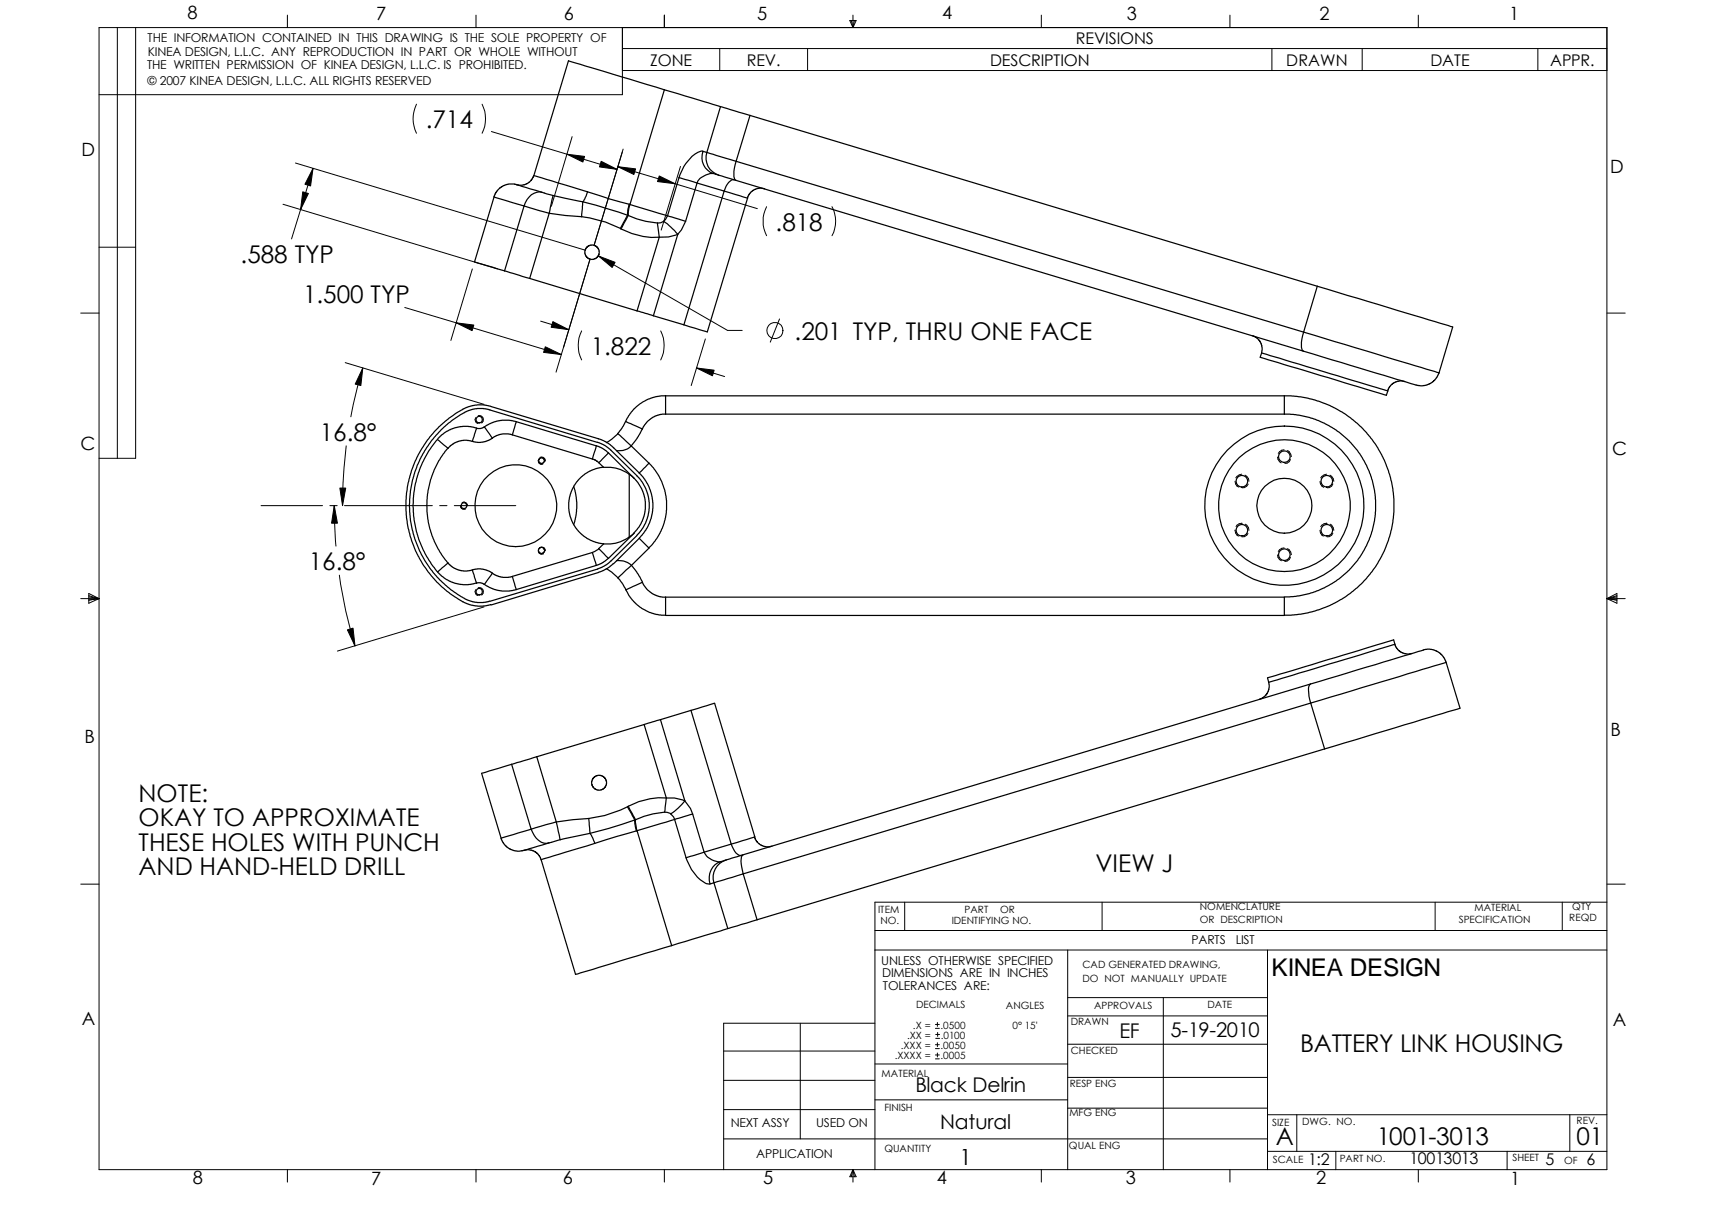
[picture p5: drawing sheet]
<svg xmlns="http://www.w3.org/2000/svg" width="297mm" height="210mm" viewBox="0 0 297 210" stroke-linecap="round" stroke-linejoin="round" font-family="sans-serif">
<g fill="none" stroke="#000" stroke-width=".17">
<path d="M17.2 4.8h261.6v198.1h-261.6zM20.4 4.8v74.7M23.5 4.8v74.7h-6.3M49.9 2.6v2.2M72.3 18.1a5.6 5.6 0 0 0 0 5M82.6 2.6v2.2M83.6 18.1a5.6 5.6 0 0 1 0 5M108 4.8v11.6h-90.8M108 12.2h170.8M108 8.4h170.8M115.3 2.6v2.2M124.9 8.4v3.8"/>
<path d="M140.1 8.4v3.8M147.4 3.6h1.1l-.5 1.2zM147.7 3.6l.3 1.2M148 2.6v2.2M148.2 3.6l-.2 1.2M180.7 2.6v2.2M213.4 2.6v2.2M220.7 8.4v3.8M236.3 8.4v3.8M246.1 2.6v2.2M266.8 8.4v3.8M49.1 35.4l37.2 11.3"/>
<path d="M51.3 28.3l50.2 15.1M52.5 33.3l1 .3-1.3 2.8zM54.3 29.2l-.4 3.1-1-.3zM54.3 29.2l-3.7 12.2M85.3 22.8l21.8 6.6M98.4 26.8l3 .3-.3 1zM99.3 23.7l-3.6 12.1M104.3 28l2.8 1.4-3.1-.4zM107.2 28.9l3.1 .4-.3 1zM107.2 28.9l24.2 7.3M108.1 25.9l-5 16.6 4.9-16.2M114.4 30.5l2.7 1.4-3-.4z"/>
<path d="M118.1 28.9l-3.4 11M133 35.9a5.3 5.3 0 0 0 0 5M144.4 35.9a5.3 5.3 0 0 1 0 5M14 54.3h3.2M17.2 42.9h6.3M70.2 53.3l27.2 8.2M79.2 56l3 .4-.3 1zM82 46.7l-3.8 12.4M93.8 55.7l4.9 1.5M95.9 55.8l2.8 1.4-3.1-.4zM100.9 57.4a5.6 5.6 0 0 0 0 5M102.4 45l-5.9 19.6"/>
<path d="M103.8 44.4l2.9 1.1-.5 .9zM103.8 44.4l22.4 12.9h2.6M114.6 57.4a5.6 5.6 0 0 1 0 5M122.4 58.8l-2.5 8.1M135.3 55.3l-1.7 4.1M278.8 54.3h3.2M59.9 62.9l24.1 7.2M60.1 77.3a90.5 90.5 0 0 0-.7 10.4M62.9 63.8l-.3 3.1-1-.3zM62.9 63.8l-.8 3.2-1.2 5.3M82.5 72.5a.71 .71 0 0 0 .4 .9M83 72.1a.7 .7 0 0 1 .8 .4 .7 .7 0 0 1-.3 .9"/>
<path d="M93.4 79.8a.6 .6 0 0 0 .8 .7M93.7 79.3h.1a.6 .6 0 0 1 .8 .7M94.6 60.2l2.8 1.3-3.1-.4zM120.9 63.8l3 .4-.3 1zM120.9 63.8l4.8 1.5M221.7 79.3l.3 .8 .3 .2M222.8 78l-.4 .1-.6 .6M223.4 78.1l.3 .3 .4 .8M223.9 79.7l-.2 .4-.4 .2-.4 .1M45.3 87.7h10.7M57.2 87.7h1.3M58 87.7l.5 3.1h-1z"/>
<path d="M58 87.7l.3 7M58.9 99.8a77 77 0 0 0 2.7 12.3M59 84.7h1l-.6 3zM59.8 87.7h15.2M76.3 87.7h1.3M78.8 87.7h10.7M79.9 87.7a.57 .57 0 0 0 .8 .6M80.2 87.2a.62 .62 0 0 1 .9 .6M93.4 95.5a.59 .59 0 0 0 .9 .6M93.7 95h.1a.56 .56 0 0 1 .6 0 .56 .56 0 0 1 .2 .5M214.3 83.5l.1 .4 .2 .4 .3 .2M214.3 91.9a1.11 1.11 0 0 0 .6 1.1"/>
<path d="M215.4 82.3l-.4 .1-.6 .5M215.5 90.8h.1M215.5 90.8h-.5l-.5 .6M216 82.4l.6 .6 .1 .5M216.1 90.9l.5 .6 .1 .5M216.5 92.5l-.6 .6h-.4M216.6 84l-.7 .6h-.4M221.7 96.3l.3 .8 .3 .2M222.8 95l-.4 .1-.6 .6M223.4 95.2l.5 .6 .2 .4M223.9 96.7l-.2 .4-.8 .3M229 92l.1 .5 .5 .5"/>
<path d="M229 83.5l.1 .4 .6 .6M230.2 82.3l-.5 .1-.6 .5M230.2 90.8h.1M230.2 90.8h-.5l-.6 .6M230.8 82.4l.5 .6 .1 .5M230.8 90.9l.3 .2 .3 .9M231.3 92.5l-.2 .3-.4 .3h-.5M231.3 83.9l-.2 .4-.4 .3h-.4M14 103.8h3.2M15.4 103.5l1.8 .3M15.4 103.3l1.8 .5M15.4 103l1.8 .8-1.8 .8z"/>
<path d="M17.2 103.8l-1.8 .3M60.3 109.3l1-.3 .3 3.1zM82.5 102.3a.71 .71 0 0 0 .4 1M83 101.9a.7 .7 0 0 1 .8 .4 .7 .7 0 0 1-.3 .9M84 105.3l-25.5 7.6M278.8 103.8h3.2M278.8 103.8l1.7-.8v1.6zM278.8 103.8l1.7 .3M280.5 103.3l-1.7 .5M280.5 103.5l-1.7 .3M14 153.4h3.2M157 156.5v4.9"/>
<path d="M191.2 156.5v4.9M249 156.5v4.9M271.1 156.5v4.9M278.8 153.4h3.2M278.8 156.5h-127v46.4M138.8 177.5v20.1M151.8 161.4h127M151.8 177.5h-26.2v25.4M151.8 164.8h127M162.3 178.4h.7M162.3 177.7h.7M162.3 179.5h.7"/>
<path d="M162.6 177.4v.7M162.7 179.1v.7M185.2 173.1h34.7M185.2 176.2h34.7M185.2 164.8v38.1M201.8 173.1v29.8M219.9 164.8v38.1M125.6 192.5h26.2M125.6 187.4h26.2M125.6 182.3h26.2M125.6 197.6h94.3M151.8 184.6h33.4"/>
<path d="M151.8 190.8h33.4M162.3 181.9h.7M162.3 181.2h.7M162.3 183.7h.7M162.3 183h.7M162.3 180.1h.7M162.6 180.9v.7M162.6 182.7v.6M185.2 181.1h34.7M185.2 186.9h34.7M185.2 192.2h34.7M219.9 193.4h58.9"/>
<path d="M219.9 199.7h58.9M225 193.4v6.3M231.8 199.7v3.2M261.5 199.7v3.2M272.4 193.4v6.3M49.9 202.9v2.2M82.6 202.9v2.2M115.3 202.9v2.2M148 202.9v2.2M148 202.9l.2 1.2M148 202.9l-.3 1.2M148 202.9l.5 1.2h-1.1z"/>
<path d="M180.7 202.9v2.2M213.4 202.9v2.2M246.1 202.9v2.2"/>
<circle cx="134.4" cy="57.3" r="1.4"/>
</g>
<g fill="none" stroke="#000" stroke-width=".21">
<path d="M115.3 15.6l9.7 2.9M115.3 15.6l-16.7-5.1-6 20M115.3 15.6l-6 19.9M125 18.5l5.1 1.5M125 18.5l-2.4 8M85.7 34.2l5.2 1.5M85.7 34.2l-3.4 11.2 5.2 1.6M90.9 35.7l4.4 1.3M90.9 35.7l-3.4 11.3M92.6 30.5l-.4 .7-.8 .7-.8 .2-1-.1M92.6 30.5l9.3 2.8M94 33.4l-4.4-1.4-1.3-.1-.9 .3-.6 .4-.8 .9-.3 .7"/>
<path d="M94 33.4l1.9 .5M94 33.4a2.81 2.81 0 0 0-3.1 2.3M95.3 37l5.6 .6M95.3 37l-3.4 11.3M95.9 33.9l5.2 1.1M95.9 33.9l-.6 3.1M100.9 37.6l1.4 .2 2.8 .7 2.6 1.1M101.1 35l2.3 .6 5.5 1.7M101.1 35l-.2 2.6M101.9 33.3l4 1.2 3.3 .9M101.9 33.3l-.4 1.2-.4 .5M107.7 39.6v.1"/>
<path d="M107.7 39.7a12.2 12.2 0 0 0 6.7 1.4M108.9 37.3l-1.2 2.3M108.9 37.3l.1 .1M109 37.4l1.5 .6 1.6 .4 2 .3M109 37.4l-1.3 2.3M109.2 35.4l-.3 1.1v.8M109.2 35.4l.1 .1M109.3 35.5l6.5 1.9M109.3 35.5l-.3 1.3v.6M114.1 38.7l.3 2.4M115.1 38.4l-.5 .3h-.5M115.1 38.4l.7 .4 1.8 1.8"/>
<path d="M115.8 37.4l-.7 1M115.8 37.4l3.2 1M117.8 30.8l3.1 .9M117.8 30.8l-2 6.6M119 38.4l-.8 1.5-.6 .7M120.9 31.7l4.7 1.4M120.9 31.7l-1.9 6.7M122 26.2l.6 .3M122 26.2a2.97 2.97 0 0 0 1.8 3.9M122 26.2h-.1a4.7 4.7 0 0 0-3.2 2.7l-.9 1.9M122.6 26.5l5.1 1.5M122.6 26.5a3.1 3.1 0 0 0 2.1 3.9"/>
<path d="M123.8 30.1l.9 .3M123.8 30.1a2.94 2.94 0 0 0-2.9 1.6M124.7 30.4l3 .9M125.6 33.1l4.1 1.3M125.6 33.1l-6.9 23.2M127.4 31.2a1.75 1.75 0 0 0-1.6 1.5l-.2 .4M127.7 31.3l98.4 29.6M127.7 28l-.2 .6a4.4 4.4 0 0 0 0 2.6l.2 .1M127.7 28l98.5 29.6M129.7 34.4l-7 23.2-4-1.3M130.1 20l-2.4 8M130.1 20l98.5 29.7"/>
<path d="M132.7 32.8l-1-.2-1.1 .4-.6 .7-.3 .7M87.5 47l4.4 1.3M91.9 48.3l18.6 5.6M103.9 44.1l-.2 .4-.5 .4h-1l-.3-.2-.3-.5v-.9l.3-.5 .3-.2h1l.3 .2 .4 .5v.9M110.5 53.9l2.9 .9M113.4 54.8l5.3 1.5M114.4 41.1l-3.9 12.8M117.6 40.6l-1.6 .5h-1.6M117.6 40.6l-4.2 14.2M217.3 58.3l.7 .2 .6 .7 .3 .8v1.2M226.2 57.6l23.5 7.1M226.2 57.6l-.2 .6a4.4 4.4 0 0 0 0 2.6l.1 .1"/>
<path d="M228.6 49.7l23.4 7-2.3 8M228.6 49.7l-2.4 7.9M75.9 76.2l-1.6 2.2-1.5 3.1-.9 3.2-.2 2.6a17.4 17.4 0 0 0 .4 4.3l.5 1.9 .8 1.8 1.4 2.5 1.1 1.4M75.9 76.2l1.8 1.6M77.7 77.8l-1.5 2.1-1.2 2.6-.8 2.7-.2 2.5 .3 2.8 .6 2.3 1.4 3 1.4 1.8M80.3 71l1.1-.5 1-.2 1.5-.1 .8 .2 19.1 5.7M80.3 71l-2.4 1.5-1.7 1.5-2 2.3-1.9 3-.9 2.4-.7 3-.3 2v1.9l.3 2.1 .5 2.3 1.4 3.5 1.7 2.7 1.5 1.8 2.3 2 2.8 1.7 2 .5 1.3-.1 1-.2M80.6 71.5l1.8-.6h1.5l.8 .1 19 5.8M80.6 71.6l-.8 .4-2 1.4-1.2 1.1-1.8 2-1.1 1.7-1.3 2.4-.6 1.7-.4 1.8a19 19 0 0 0-.1 6.7l.7 2.7 .8 2.1 1.7 2.9 1.8 2.1 1.3 1.2 1.8 1.3 1.2 .7M82.7 74.3l-1.5-.3h-1.3l-1 .2-1.8 .9-1.2 1.1M84 74l-.6 .3h-.7l-.7 2.3-1-.2-1.4 .1-1 .5-.9 .8M88.9 75.4l13.9 4.2 .7-2.3"/>
<path d="M88.9 75.4l.7-2.2 13.9 4.1M88.9 75.4l-.6-.1h-1.1l-1 .2-.8 .5M89.5 73.2l-1.1-.3h-1.3l-1.8 .5-.8 .3-.4 .4 1.3 1.9-.7 .4-1 .3-.9 .1-.8-.3M102.8 79.6l1.1 .7M103.5 77.3l1 .5 1 .8M103.7 76.7l1.2 .6 .9 .6 4.7 4.6M103.8 76.1l1.2 .5 .9 .5 5 4.9 1.7-1.7M107.2 75.2l2.4 2.2M107.2 75.2l-1.1 1-.9 .6M108.6 73.1l2.9 1.3M108.6 73.1l-.7 1.2-.7 .9M109.6 77.4h-.1a2.86 2.86 0 0 1-2.5 .8"/>
<path d="M109.6 77.4l3 2.9M111.5 74.4l-1 1.7-1 1.2M115.5 71.8l-.9 .1-1.3 .4-1.1 1-.7 1.1M115.5 68.6l-2.3 .4-1.7 .8-1.6 1.2-.8 1.1-.5 1M115.5 71.8h107.3M218.9 61.2l21.9 6.6M218.9 61.2l-.3 .8 1.5 .4 20.4 6.2 .3-.8M222.8 68.7h2.1l2.1 .4 1.8 .5 2 .8 2.6 1.4 2.7 2.2 1 1.1 1.6 2 1.5 2.7 1.1 3 .4 2.1 .1 1.6v2.4l-.1 1.6-.8 3.2-.7 1.9-1.1 2.1-1.4 1.9-1.2 1.4-1 1-2.1 1.5-2.6 1.5-2 .8-1.8 .5-2.1 .3-2.1 .1M222.8 71.8l2.5 .2 1.9 .4 1.5 .5 1.1 .5 2 1.2 2.3 1.9 1.8 2.2 1.2 2 1 2.6 .4 1.9 .2 1.5-.1 2.9-.8 3.4-.7 1.7-1.2 2-1.8 2.2-2.3 1.9-2 1.2-1.1 .4-1.5 .6-1.9 .4-2.5 .2M222.8 68.7v3.1M222.8 68.7h-107.3v3.1M226.1 60.9l19.9 6h1.2l1-.4 .8-.6 .7-1.2"/>
<path d="M243.8 66.2l-1-.1-1.1 .4-.6 .6-.3 .7M75.9 99.2l.7 .7 .9 .6 1.4 .7 1 .2h1.3l1.4-.3M82 98.9l.7 2.3 .7-.1 .6 .3M82 98.9l-.9 .2-1.6-.2-1.1-.6-.7-.6-1.8 1.5M82 98.9l.8-.2h1l1 .4 .6 .3M88.9 100l-.7 .2-1.3-.1-.8-.2-.7-.5-1.3 2 1.2 .7 1.5 .4h1.6l1.2-.2M88.9 100l.7 2.3M94.4 95.2l.1 .4-.3 .4h-.4l-.3-.2-.1-.5 .2-.3h.5l.3 .2M99.6 84.4l.4 1.9 .1 1.9-.2 1.5-.4 1.3M102.8 95.8l.7 2.3M102.8 95.8l-13.9 4.2M103.5 98.1l-13.9 4.2"/>
<path d="M103.9 95.2l1.7 1.7M103.9 95.2l.8-.8a6.7 6.7 0 0 0 5.3-1.9l-4.4 4.4M103.9 80.3l1.7-1.7 4.4 4.4M103.9 95.2l-1.1 .6M103.9 80.3l.8 .8M104.7 81.1a6.6 6.6 0 0 1 5.3 1.9M104.7 81.1l-.9 .1-1.1 .3-1.3 .8-.5 .4-.8 .9-.8 1.3-.5 1.4-.1 .8v1.2l.2 1.3 .5 1.2 .9 1.3 .9 .9 1.3 .8 1.4 .4 .8 .1M105.6 96.9l-1.2 .8-.9 .4M106.4 97.7l-1.1 .9-1.5 .7-18.6 5.6M107 97.3a2.94 2.94 0 0 1 2.6 .8M109.2 82.3v10.9M109.6 98.1l-2.4 2.1-1-.9-1-.7"/>
<path d="M109.6 98.1l.9 1.1 1 1.8M110 83l.7 .7 .9 1.7 .3 1.3 .1 1.6-.5 2-.7 1.2-.8 1M110.4 82.5l1 1.1 1 2.1 .2 1.4v1.1l-.3 1.8-.7 1.4-.7 1.1-5.1 5-1 .7-1.1 .5-18.7 5.6M110.9 82l.9 1.1 .8 1.4 .5 1.4 .2 1.3-.1 1.7-.5 1.7-.7 1.4-1.1 1.4M110.9 93.4l1.7 1.7-3 3M110.9 93.4l-4.4 4.4M112.6 80.3l1.1 1.4 1.1 1.8 .8 2.6 .1 2.4-.3 1.6-.7 2.1-1.1 1.7-1 1.1M80.6 103.8l1.4 .6 .8 .1h1.1l1.1-.2M107.2 100.2l.9 1.1 .5 1 2.9-1.3 .7 1.2 1 .8 1.2 .5 1.1 .1M108.6 102.3l.5 1 .6 .8 1.6 1.4 1.4 .8 .8 .2 2 .3M115.5 103.6h107.3M115.5 103.6v3.2"/>
<path d="M220.1 118.4l.1 1.1-.4 .9-.6 .6-.7 .3M222.8 103.6v3.2h-107.3M227.4 118.7a1.39 1.39 0 0 0-.3 1.5l.3 1.8M227.4 118.7l-98.5 29.6M242 111.8l.3 .6 .6 .7 .9 .3h1.2M242 111.8l-21.9 6.6M242 111.8l-.2-.8-21.8 6.6h-.1l.2 .8M246.9 112.7l1.2-.1 1.3 .4 .8 .6 .7 1.3M247 112.8l-19.6 5.9M250.9 114.9l-23.5 7.1M250.9 114.9l2.4 8-23.5 7M88.8 132.6l-5.2 1.6 3.3 11.2"/>
<path d="M88.8 132.6l3.4 11.2M93.1 131.3l-4.3 1.3M93.1 131.3l3.4 11.3M108.9 140l-1.3 .5-2.7 1-2.8 .5M108.9 140l1.2 2.2M109 139.9l1.3 2.3M109 139.9l-.1 .1M111.8 125.7l3.8 12.7M111.8 125.7l-18.7 5.6M114.6 124.8l-2.8 .9M114.6 124.8l4.2 14.1M115.6 138.4a12 12 0 0 0-6.6 1.5"/>
<path d="M115.6 138.4l-.3 2.5M115.6 138.4h1.4l1.8 .5M118.8 138.9a10.1 10.1 0 0 1-2.4 2.3M118.8 138.9l1 1.4 .4 .9M119.9 123.2l4.1-1.2 7 23.2-4.1 1.2M119.9 123.2l7 23.2M119.9 123.2l-5.3 1.6M227.4 122l2.4 7.9M227.4 122l-98.5 29.6M229.8 129.9l-98.4 29.7M86.9 145.4l.4 .8 .6 .7 .5 .4 1.3 .4 1.2-.2M92.2 143.8l-5.3 1.6"/>
<path d="M92.2 143.8a3.3 3.3 0 0 0 2.6 2.5l.4-.1M95.2 146.2l-4.3 1.3 1.2-.1 .8 .4 .7 .6 .2 .7M96.5 142.6l.7 3.1M96.5 142.6l-4.3 1.2M97.2 145.7l-2 .5M102.1 142l-5.6 .6M102.1 142l.3 2.6M102.4 144.6l-5.2 1.1M102.4 144.6l.8 1.7M103.2 146.3l-9.3 2.8 6 19.9 16.6-5M110.1 142.2l-4.5 1.5-3.2 .9M110.1 142.2l.3 1.9"/>
<path d="M110.3 142.2l-.1 .4 .3 1.5M110.3 142.2h-.2M110.4 144.1l-7.2 2.2M110.5 144.1h-.1M110.5 144.1l6 19.9M115.3 140.9l-2 .3-1.5 .4-1.5 .6M115.3 140.9l1.1 .3M116.4 141.2l.5 .5 .1 .5M117 142.2l-6.5 1.9M117 142.2l2 6.6M119 148.8a7.1 7.1 0 0 0 3.6 4.5h.6M120.2 141.2l-3.2 1"/>
<path d="M120.2 141.2l2 6.6M122.2 147.8a3.1 3.1 0 0 0 2.8 1.7M122.2 147.8l-3.2 1M123.9 153.1l-.7 .2M123.9 153.1l2.4 8M125 149.5a3.1 3.1 0 0 0-1.8 3.8M126 149.2a3.2 3.2 0 0 0-2.1 3.9M126 149.2l-1 .3M126.9 146.4l.4 .9a1.5 1.5 0 0 0 1.3 1.1M126.9 146.4l-4.7 1.4M128.9 148.3a2.34 2.34 0 0 0-.2 2.1l.2 1.2M128.9 148.3l-2.9 .9"/>
<path d="M128.9 151.6l-5 1.5M128.9 151.6l2.5 8M130.9 145.2l.4 .8 .8 .6 .8 .3 1-.1M131.4 159.6l-5.1 1.5M126.3 161.1l-9.8 2.9"/>
<circle cx="83.1" cy="72.8" r=".56"/>
<circle cx="94" cy="79.9" r=".49"/>
<circle cx="222.8" cy="79.2" r="1"/>
<circle cx="80.5" cy="87.7" r=".49"/>
<circle cx="89.5" cy="87.7" r="7.1"/>
<circle cx="215.5" cy="83.5" r="1.01"/>
<circle cx="215.5" cy="92" r="1"/>
<circle cx="222.8" cy="96.2" r="1.01"/>
<circle cx="222.8" cy="87.7" r="4.8"/>
<circle cx="222.8" cy="87.7" r="11.4"/>
<circle cx="222.9" cy="87.7" r="13.8"/>
<circle cx="230.2" cy="83.5" r="1.01"/>
<circle cx="230.2" cy="92" r="1"/>
<circle cx="83.1" cy="102.7" r=".56"/>
<circle cx="104" cy="135.8" r="1.29"/>
</g>
<g fill="#000">
<path d="M52.5 33.3l1 .3-1.3 2.8zM54.3 29.2l-.4 3.1-1-.3zM98.4 26.8l3 .3-.3 1zM104.3 28l2.8 1.4-3.1-.4zM107.2 28.9l3.1 .4-.3 1zM114.4 30.5l2.7 1.4-3-.4zM79.2 56l3 .4-.3 1zM95.9 55.8l2.8 1.4-3.1-.4zM103.8 44.4l2.9 1.1-.5 .9zM62.9 63.8l-.3 3.1-1-.3zM94.6 60.2l2.8 1.3-3.1-.4zM120.9 63.8l3 .4-.3 1z"/>
<path d="M58 87.7l.5 3.1h-1zM59 84.7h1l-.6 3zM60.3 109.3l1-.3 .3 3.1z"/>
</g>
<g font-size="4.2">
<text x="73.9" y="22.3">.714</text>
<text x="134.6" y="40">.818</text>
<text x="41.7" y="45.6">.588 TYP</text>
<text x="52.6" y="52.5">1.500 TYP</text>
<text x="137.9" y="59">.201 TYP, THRU ONE FACE</text>
<text x="102.5" y="61.6">1.822</text>
<text x="55.5" y="76.5">16.8°</text>
<text x="53.6" y="98.9">16.8°</text>
<text x="24" y="139.1">NOTE:</text>
<text x="24" y="143.3">OKAY TO APPROXIMATE</text>
<text x="24" y="147.6">THESE HOLES WITH PUNCH</text>
<text x="24" y="151.8">AND HAND-HELD DRILL</text>
<text x="190.1" y="151.3">VIEW J</text>
<text x="220.6" y="169.3">KINEA DESIGN</text>
<text x="225.6" y="182.5">BATTERY LINK HOUSING</text>
<text x="221.4" y="198.7">A</text>
<text x="238.9" y="198.6">1001-3013</text>
<text x="273.5" y="198.7">01</text>
</g>
<text font-size="3.9" x="166.5" y="202.1">1</text>
<g font-size="3.5">
<text x="203.1" y="179.8">5-19-2010</text>
<text x="194.2" y="180.1">EF</text>
<text x="158.8" y="189.5">Black Delrin</text>
<text x="163.1" y="195.8">Natural</text>
</g>
<g font-size="3.2">
<text x="32.5" y="3.3">8</text>
<text x="65.3" y="3.4">7</text>
<text x="97.8" y="3.4">6</text>
<text x="131.4" y="3.4">5</text>
<text x="163.4" y="3.3">4</text>
<text x="195.5" y="3.4">3</text>
<text x="228.9" y="3.6">2</text>
<text x="261.8" y="3.6">1</text>
<text x="14.1" y="27.1">D</text>
<text x="279.4" y="29.9">D</text>
<text x="14" y="78">C</text>
<text x="279.7" y="78.9">C</text>
<text x="14.6" y="128.9">B</text>
<text x="279.4" y="127.7">B</text>
<text x="14.2" y="177.8">A</text>
<text x="279.8" y="178">A</text>
<text x="33.5" y="205.4">8</text>
<text x="64.4" y="205.5">7</text>
<text x="97.7" y="205.4">6</text>
<text x="132.4" y="205.4">5</text>
<text x="162.6" y="205.4">4</text>
<text x="195.4" y="205.3">3</text>
<text x="228.4" y="205.4">2</text>
<text x="262" y="205.5">1</text>
</g>
<g font-size="2.8">
<text x="112.8" y="11.4">ZONE</text>
<text x="129.6" y="11.4">REV.</text>
<text x="171.8" y="11.4">DESCRIPTION</text>
<text x="186.7" y="7.7">REVISIONS</text>
<text x="223.2" y="11.4">DRAWN</text>
<text x="248.2" y="11.4">DATE</text>
<text x="268.9" y="11.4">APPR.</text>
<text x="227" y="202.1">1:2</text>
<text x="244.6" y="201.9">10013013</text>
<text x="268.2" y="202.1">5</text>
<text x="275.2" y="202.1">6</text>
</g>
<g font-size="2.1">
<text x="25.5" y="11.9">THE WRITTEN PERMISSION OF KINEA DESIGN, L.L.C. IS PROHIBITED.</text>
<text x="25.6" y="7.2">THE INFORMATION CONTAINED IN THIS DRAWING IS THE SOLE PROPERTY OF</text>
<text x="25.7" y="9.7">KINEA DESIGN, L.L.C. ANY REPRODUCTION IN PART OR WHOLE WITHOUT</text>
<text x="25.6" y="14.8">© 2007 KINEA DESIGN, L.L.C. ALL RIGHTS RESERVED</text>
<text x="152.9" y="167.3">UNLESS OTHERWISE SPECIFIED</text>
<text x="206.7" y="163.8">PARTS</text>
<text x="214.4" y="163.8">LIST</text>
<text x="153.1" y="169.5">DIMENSIONS ARE IN INCHES</text>
<text x="153.2" y="171.7">TOLERANCES ARE:</text>
<text x="126.8" y="195.5">NEXT ASSY</text>
<text x="141.6" y="195.5">USED ON</text>
<text x="131.2" y="200.8">APPLICATION</text>
</g>
<g font-size="1.7">
<text x="152.4" y="158.4">ITEM</text>
<text x="152.8" y="160.4">NO.</text>
<text x="165.1" y="160.3">IDENTIFYING NO.</text>
<text x="167.3" y="158.3">PART</text>
<text x="173.5" y="158.3">OR</text>
<text x="208.1" y="160.1">OR DESCRIPTION</text>
<text x="208.2" y="157.9">NOMENCLATURE</text>
<text x="253.1" y="160.1">SPECIFICATION</text>
<text x="255.8" y="158">MATERIAL</text>
<text x="272.3" y="159.9">REQD</text>
<text x="272.8" y="157.9">QTY</text>
<text x="187.8" y="167.9">CAD GENERATED DRAWING,</text>
<text x="187.8" y="170.4">DO NOT MANUALLY UPDATE</text>
<text x="158.4" y="178.4">.X =</text>
<text x="159" y="174.9">DECIMALS</text>
<text x="163.2" y="178.4">.0500</text>
<text x="174.5" y="175">ANGLES</text>
<text x="175.7" y="178.5">0° 15'</text>
<text x="185.8" y="177.8">DRAWN</text>
<text x="189.8" y="175.1">APPROVALS</text>
<text x="209.5" y="174.9">DATE</text>
<text x="155.2" y="183.7">.XXXX =</text>
<text x="156.3" y="181.9">.XXX =</text>
<text x="157.4" y="180.2">.XX =</text>
<text x="163.2" y="181.9">.0050</text>
<text x="163.2" y="183.7">.0005</text>
<text x="163.2" y="180.2">.0100</text>
<text x="185.8" y="182.9">CHECKED</text>
<text x="152.9" y="186.8">MATERIAL</text>
<text x="185.6" y="188.6">RESP ENG</text>
<text x="153.5" y="192.7">FINISH</text>
<text x="185.5" y="193.7">MFG ENG</text>
<text x="220.7" y="195.3">SIZE</text>
<text x="225.9" y="195.1">DWG. NO.</text>
<text x="273.6" y="194.9">REV.</text>
<text x="153.5" y="199.8">QUANTITY</text>
<text x="185.5" y="199.3">QUAL ENG</text>
<text x="220.8" y="201.7">SCALE</text>
<text x="232.4" y="201.5">PART NO.</text>
<text x="262.4" y="201.5">SHEET</text>
<text x="271.4" y="201.9">OF</text>
</g>
</svg>
